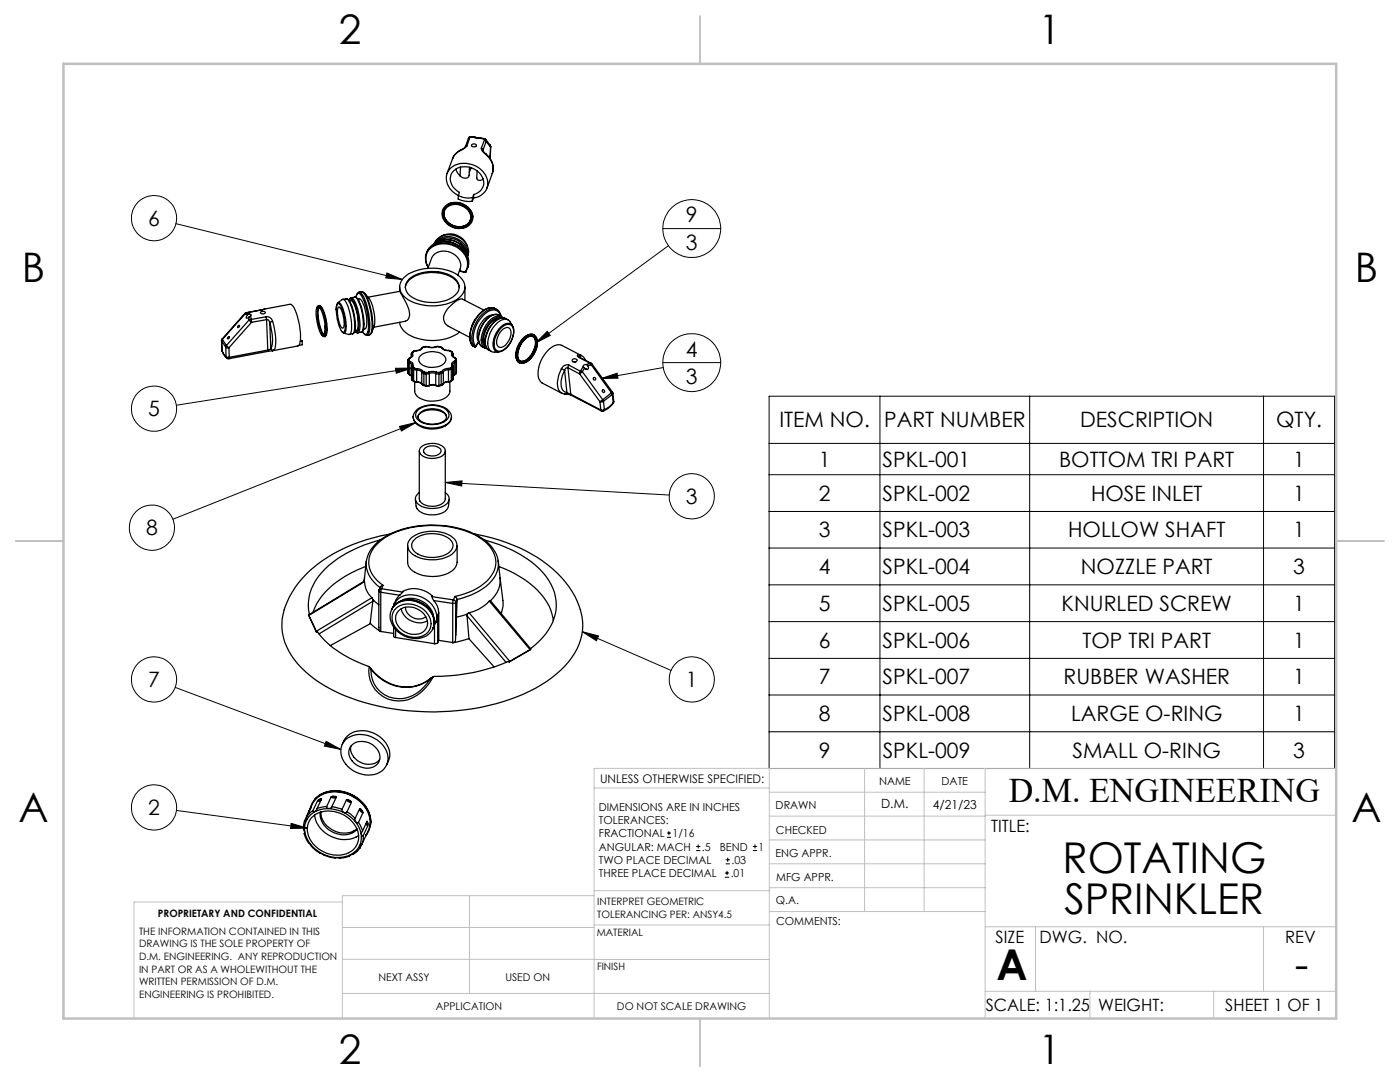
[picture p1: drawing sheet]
<svg xmlns="http://www.w3.org/2000/svg" width="279mm" height="216mm" viewBox="0 0 279 216" stroke-linecap="round" stroke-linejoin="round" font-family="sans-serif">
<g fill="none" stroke="#000" stroke-width=".25">
<path d="M90.3 31.6l-1.1 3M90.9 33.8l.9 1.3M91.5 39l-.1 .7a5 5 0 0 0 2.9 .4M91.5 39a3.5 3.5 0 0 1-1.9-5.1 4.3 4.3 0 0 1 5.7-.6 3.5 3.5 0 0 1 1.5 5 3.5 3.5 0 0 1-2.3 1.2M91.5 39a4.3 4.3 0 0 0 2.8 .4M91.8 30.1a3.1 3.1 0 0 0-1.5 1.5M91.9 30l-1 .8-.6 .8M91.9 30l-.1 .1M91.9 33.3l-.1 1.8M92.9 29.4l-1 .6M93.2 29.1l-1.4 1M93.2 29.1l-.3 .3"/>
<path d="M93.5 27.6l-.6 1.8M93.7 33.4l-.1 1.6a.8 .8 0 0 1-1.3 .5l-.5-.4M93.8 27.3l.9 .1M93.8 27.3l-.3 .3M93.8 27.3l-.6 1.8M94 27.3h.7M94 27.3l-.4 .1-.1 .2M94 27.3h-.2M94 33.5l-.3 .9M94.1 28.9a.55 .55 0 0 1 1 .2 .6 .6 0 0 1-1-.1zM94.3 39.4v.7M94.5 39.5l-.2 .6"/>
<path d="M94.5 38.8a2.45 2.45 0 0 0 2-1.8 2.45 2.45 0 0 0-.8-2.5 3.7 3.7 0 0 0-5.5-.1 2.89 2.89 0 0 0 1.5 4l-.2 .6M94.5 38.8l-.2 .6M94.5 38.8v.7M94.7 27.4l.5 .2h.4M94.7 27.4v-.1l.9 .2M95.2 35.5l-.1 .1a.76 .76 0 0 0 1.3 .2M95.2 34.1l-.1 1.4M95.6 27.6l1.1 .2M95.6 27.6l1 .1M96.1 29.6a1.81 1.81 0 0 0 .9 1.2M96.1 29.6l.3 .4M96.4 30.1l.6 .6"/>
<path d="M96.4 30v.1M96.4 35.8h.1M96.4 35.6v.2M96.6 27.7l.3 .1M96.6 27.7h.1M96.6 27.7l.1 .1M96.7 27.8l.3 .4M96.7 27.8l-.6 1.8M96.9 27.8l.1 .4M96.9 27.8l.9 1.2M97 30.7a3.5 3.5 0 0 1 1.2 3.9M97 30.8a3.4 3.4 0 0 1 1.2 3.8"/>
<path d="M97 30.7v.1M97 28.2l-.6 1.8M97 28.2l.9 1.2M97.8 29l.1 .3M97.8 31.1v.1M97.8 29l.1 .4M97.8 31.1l-.1 .4 .1-.3M97.9 29.3l-.1 1.8M97.9 29.3v.1M98.2 34.6l-1 2.9M69 59.6h.1M69 59.6h.2a7.1 7.1 0 0 1 1.5 4.5 2.77 2.77 0 0 1-.4 2.5"/>
<path d="M69 59.6l-.6 .1M69.1 59.6l.4 .2 .4 .5M70.1 59.4l-.4 .3-.1 .2 .4-.2a2.29 2.29 0 0 1 1.1 1.8 7.6 7.6 0 0 1 .2 4.6l-.2 .2-.3-.2M70.1 59.4a3.1 3.1 0 0 1 1.3 2.3 9.1 9.1 0 0 1 .2 4.5l-.2 .2M70.8 59.3l.4 .1 .4 .6M70.8 59.3h.1a7.1 7.1 0 0 1 1.6 4.4 2.77 2.77 0 0 1-.4 2.6M70.8 59.3l-.7 .1M71 59.3l.1-.2a.53 .53 0 0 1 .5-.6 4.4 4.4 0 0 1 1.4 2.7 9.4 9.4 0 0 1 .3 5.3l-.4 .2-.5-.5M71.4 59.7l.3-.1a2.88 2.88 0 0 1 1.2 2.3 5.5 5.5 0 0 1 0 3.7l-.3 .1M71.6 58.3l-.2 .2-.3 .6M71.6 58.3h.1a3.8 3.8 0 0 1 1.5 2.5 10.2 10.2 0 0 1 .3 5.9l-.2 .2M72.1 58.2l.4 .1"/>
<path d="M72.1 58.2h.1a3.8 3.8 0 0 1 1.4 2.5 10.1 10.1 0 0 1 .4 5.9l-.3 .2M72.1 58.2l-.5 .1M72.6 58.3a9.8 9.8 0 0 1 1.8 5.9v1.4l-.3 .9M72.8 58.5l.8 1a8.8 8.8 0 0 1 1.1 5.5l-.5 1.3M79.8 58.1l.4 .7a9.3 9.3 0 0 1 1.5 4.1 1.22 1.22 0 0 1-.8 1.2M79.8 58.1l-6.4 1.2M79.8 57.3v.8M80.6 55.4a9.4 9.4 0 0 1 8.4-1.5 4.6 4.6 0 0 1 3.7 3 3.3 3.3 0 0 1-2.5 3.4 9.8 9.8 0 0 1-9.2-.9 2.54 2.54 0 0 1-.4-4zM80.9 57.4a3.3 3.3 0 0 1 2.5-2.5 7.7 7.7 0 0 1 7.7 1.2l.6 1.3M81.6 55.8a7.9 7.9 0 0 1 9.1-.3 2.14 2.14 0 0 1-.3 3.7 8 8 0 0 1-8.8-.4 2.02 2.02 0 0 1 0-3zM85.2 52.9l.2 .5a3.1 3.1 0 0 1 0-3.3 3.1 3.1 0 0 1 2.8-1.5 4.6 4.6 0 0 1 5.1 4.3l-.1 .5-.4 .9M85.2 52.9a3.2 3.2 0 0 1 3.3-4.4 4.6 4.6 0 0 1 5 4.4l-.6 1.4"/>
<path d="M85.4 53.6l.7-2a3.1 3.1 0 0 1 5.4 0 2.03 2.03 0 0 1 .3 2.1l-.4 1.2M86.6 48.6a3.8 3.8 0 0 1 6.4 .6 2.41 2.41 0 0 1 .3 1.9M86.6 48.7a2.86 2.86 0 0 1 3.4-1.8 3.5 3.5 0 0 1 3.4 4.1l-.1 .1M86.7 48.6a5 5 0 0 1 6.8 3l.1 1-.3 1M86.7 48.6l-.2 .2a3.1 3.1 0 0 0-1.4 1.8M86.8 48.6a5 5 0 0 1 6.5 2.3M87.1 48.4a3.7 3.7 0 0 1 6 2.3M87.6 48.2a4.1 4.1 0 0 1 5.4 2.3M87.6 48.2l-.3 .1M87.6 48.2a4 4 0 0 1 5.5 2.4M88 47.2a3.7 3.7 0 0 1 5.3 1.9M88.7 42.2a2.58 2.58 0 0 1 3.9-.9 2.13 2.13 0 0 1 1.1 3"/>
<path d="M88.7 42.2a2.83 2.83 0 0 0 3.7 3l.7-.3 .5-.5 .3-.6-.2 .6M88.7 42.2a2.7 2.7 0 0 0 2.8 3.1h.5a2.53 2.53 0 0 0 1.7-.9M88.9 41.1a3.4 3.4 0 0 1 5.5 2.3 2.78 2.78 0 0 1-4.3 1.8 2.57 2.57 0 0 1-1.2-4.1zM89 41.3a3.3 3.3 0 0 1 5.1 2.2 2.44 2.44 0 0 1-3.4 1.9 2.73 2.73 0 0 1-2.2-3.4zM89.5 40.7a3.5 3.5 0 0 1 4.9 2.5M91.7 54.1l1 .3M91.7 54l1.1 .3M92.3 59.7l-.2-.1a5.7 5.7 0 0 0-3.6 3.8 1.74 1.74 0 0 0 1 1.7l4.2 2.2M92.3 59.7l4.3 2.2M92.7 54.4h.1M92.8 57.3v2.6M92.8 54.3l-.1 .1"/>
<path d="M92.9 54.3l-.2 .1M92.9 54.3h.1M92.9 54.3h-.1M44.2 68l.1 1.9M44.2 68v.1M44.2 68.1l.8 1.2M44.2 68.1l.1 1.9M44.3 69.9v.2M44.3 69.9v.1M44.3 70.1l.5 .9 .6 .5M44.3 70l.4 .8 .4 .4M44.3 70v.1"/>
<path d="M44.3 67.6l-.1 .4M44.3 67.6l.1 .1M44.4 67.7l-.2 .4M44.4 67.7l.8 1.2M45 69.3l.7 .1M45 69.3l.1 1.9M45.1 71.2l.7 .1M45.1 71.2l.3 .3M45.2 68.9l.5 .5M45.2 68.9l-.2 .4M45.4 71.5l.3 .1M45.6 67.2h.2a.26 .26 0 0 1-.1 .3 .26 .26 0 0 1-.3 0z"/>
<path d="M45.7 69.4l.1 1.9M45.8 71.3l-.1 .3M47.5 65l.2-.1a.23 .23 0 0 1 0 .3 .23 .23 0 0 1-.3 .1zM48.9 62.5v.2M48.9 62.5l-4.6 5.1M48.9 62.7l.5 .1M48.9 62.7l-4.5 5M49.1 62.4l-.2 .1M49.1 62.4h.1M49.2 62.4l.5 .3M49.2 62.4l-.3 .3M49.4 62.8l-.2 .3a.24 .24 0 0 0 0 .4 .24 .24 0 0 0 .4-.1l.1-.1"/>
<path d="M49.7 63.3v.6M49.7 63.9l.5 .4M49.7 63.9l-4.5 5M49.7 62.7l.4 .1-.1 .3M49.7 62.7l-.3 .1M50 63.1l.1 .6M50 63.1l-.3 .2M50.1 63.7l.1 .6M50.1 63.7l-.4 .2M50.2 64.3l-4.5 5.1M52.1 62.2a.5 .5 0 0 1 .8 .3 .56 .56 0 0 1-.9-.2zM52.1 61.8l6-1.1a7 7 0 0 1 1.7 4.1 8.2 8.2 0 0 1-.1 4.1l-.3 .1-5 1"/>
<path d="M52.1 61.8h.1M52.1 61.8l-3 .6M52.1 61.8l-2.9 .6M52.8 61.7l-.7 .1M53.1 63.2a1.15 1.15 0 0 1 1.3 .9M53.1 63.2l.1 .6M53.1 63.2l-3 .5M53.2 63.8l.5 .2 .1 .4M53.2 63.8l-3 .5M53.2 63.8l.2 6.1M53.4 70.1l-7.7 1.5M53.4 69.9v.2"/>
<path d="M53.4 69.9l-7.6 1.4M53.8 64.4a9.3 9.3 0 0 1 .4 4.9l-.2 .2M53.8 64.4l.2 5.1M54 69.5a.5 .5 0 0 0 .6 .4M54 69.5l-.2 .2-.4 .2M54.4 70l-1 .1M54.4 64.1a10.4 10.4 0 0 1 .4 5.6l-.2 .2M54.4 64.1l-.6 .3M54.6 69.9l-.2 .1M60 67.8l.3 .2M60.3 68v.8l-.7 .1M60.3 68l-.4 .1"/>
<path d="M63.4 61.2h.1a2.47 2.47 0 0 1 1 1.9 5.5 5.5 0 0 1 .1 3.9 1.41 1.41 0 0 1-1-1.5 7.5 7.5 0 0 1-.3-4.1zM63.6 61.6l.1-.2 .2 .2M63.6 61.5a9.1 9.1 0 0 0 .9 5.1M63.6 61a2.6 2.6 0 0 1 1.2 2.1 6.5 6.5 0 0 1 .1 4l-.1 .1M63.7 61.3l-.1 .1a5.8 5.8 0 0 0 .3 4.2l.4 .9 .4 .2M64.2 66.8l.3 .3h.2M64.3 61.4a.57 .57 0 0 0-.7-.4 .57 .57 0 0 0-.5 .6M64.3 61.5a9.1 9.1 0 0 1 1 4.4M64.5 66.5l.2 .2M64.8 67.2h.1M64.9 65.1v1.2l-.2 .4M65.3 65.9l-.2 1-.3 .2"/>
<path d="M67.3 60.7l.3-.1a5.5 5.5 0 0 1 1.3 4v1.2l-.2 .4-.2 .1a5.5 5.5 0 0 1-1.4-4zM67.5 60.4l-.3 .5-.1 .9M67.5 60.4l.9-.7a2.85 2.85 0 0 1 1.3 2.3 8.1 8.1 0 0 1 .3 4.5l-.4 .2-1-.2 .2-.1a4 4 0 0 0 .1-3.3 3.7 3.7 0 0 0-1.3-2.7zM67.6 61.3l.1-.1a5.1 5.1 0 0 1 .8 4.2l-.2 .1a5 5 0 0 1-.7-4.2zM68.2 66.1l.4 .3M69.7 60h.3a2.68 2.68 0 0 1 1.2 2.2 4.7 4.7 0 0 1 0 3.7l-.4 .1M69.9 60.4a10.7 10.7 0 0 1 1 5.4M70.3 66.6l-.6 .1M70.8 66.1l.3 .3h.3M70.9 65.9l-.2 .5-.4 .2M71.6 60.1a11.5 11.5 0 0 1 1 4.5M72.1 66.3h.1"/>
<path d="M72.1 66.3l-.7 .1M72.3 66.1l.1 .1M72.4 66.2l.4 .6 .5 .1M72.7 64.6a1.41 1.41 0 0 1-.7 1.7M73.3 66.9h.1M73.7 66.8l-.4 .1M74 66.6l-.3 .2M79.8 64.3a3.7 3.7 0 0 0 2.7 3 9.8 9.8 0 0 0 9.2-1M80.9 64.1l-6.3 1.2M81.5 74.4l.3 .4M81.5 72.1l.3 .3M81.5 71.8v.3"/>
<path d="M81.5 74.3v.1M81.5 71.9v2.5M81.7 71.9l.2 .2M81.7 71.6v.3M81.7 71.9l-.2 .2M81.7 71.6l-.2 .2M81.8 72.4a.48 .48 0 0 1 .4 .6M81.8 74.8l.3 .2M81.8 74.8h.1M81.8 72.4v2.4M81.8 71.4l-.3 .4M81.8 71.4h.1"/>
<path d="M81.9 72.1a.58 .58 0 0 1 .5 .9M81.9 71.4l-.2 .2M81.9 72.1l-.1 .3M82.1 70.6v.2M82.1 70.6v.6M82.1 70.8l.1 .3-.4 .3M82.1 70.8v.4M82.2 75.6l.1 .3M82.2 73v.2M82.2 70.3l-.1 .3M82.2 70.3h.2M82.3 73.4l.2 .3"/>
<path d="M82.3 75.8l.2 .2M82.3 73.4l-.2-.2v2.4l.2 .2M82.3 75.8v.1M82.3 73.4v2.4M82.3 75.9l.3 .2M82.3 70.6a.56 .56 0 0 1-.4 .8M82.3 70.6l-.2 .2M82.4 70.3l-.1 .3M82.4 73v.2M82.4 73h-.2M82.4 73.2l.3 .2M82.4 73.2l-.1 .2"/>
<path d="M82.5 70.1l-.3 .2M82.5 70.1h.2M82.5 73.7l.6 .1M82.5 76l.6 .2M82.5 76l.1 .1M82.5 73.7v2.3M82.6 76.1l.5 .2M82.7 70.1l-.3 .2M82.7 73.4l.4 .2M82.7 73.4l-.2 .3M83 70l-.5 .1M83 70l-.3 .1"/>
<path d="M83 70h.1M83.1 76.3l.9 .1 .2 .3M83.1 73.6a1.45 1.45 0 0 1 1.2 .4M83.1 73.6v.2M83.1 73.8l.7 .1 .4 .4M83.1 76.2l.7 .1 .4 .3M83.1 76.2v.1M83.1 73.8v2.4M83.7 71.2a3.6 3.6 0 0 1 5.2 .2 1.57 1.57 0 0 1-1.7 1.8 3.2 3.2 0 0 1-3.6-1.2zM84.1 69.5l-.3 .3-.8 .2M84.2 76.7l.4 .2M84.2 74.3l.4 .2"/>
<path d="M84.2 76.6l.4 .3M84.2 76.6v.1M84.2 74.3v2.3M84.3 69.5a1.35 1.35 0 0 1-1.3 .5M84.3 69.5h-.2M84.3 74l.4 .3M84.3 74l-.1 .3M84.5 69.2l-.4 .3M84.5 69.2l.1 .1M84.6 69.3l-.3 .2M84.6 74.5l.5 .1M84.6 76.9h.5"/>
<path d="M84.6 76.9h.1M84.6 74.5v2.4M84.6 76.9l.5 .1M84.7 74.3h.4M84.7 74.3l-.1 .2M85 69.1l.5 .1M85 69.1l-.5 .1M85 69.1v.1M85 69.2l-.4 .1M85 69.2h.5M85.1 76.9v.1M85.1 74.6v2.3"/>
<path d="M85.1 74.3v.3M85.5 69.2a1.72 1.72 0 0 0 1.5 0M85.5 69.2h.1M85.5 69.2l.5 .1 .9-.1M85.5 74.3l.6-.2 1 .2M85.5 74.3h-.4M85.5 74.3l.2 .2M85.7 77h-.6M85.7 74.5l-.6 .1M85.7 76.9l.6-.2 .7 .2M85.7 76.9h-.6M85.7 76.9v.1"/>
<path d="M85.7 74.5v2.4M86.9 69.2h.1M87 74.5l-.9-.1-.4 .1M87 74.5l.6 .1M87 76.9h.6M87 76.9h.1M87 74.5v2.4M87 76.9l-1-.1-.3 .2M87 76.9l.6 .1M87.1 74.3h.4M87.1 74.3l-.1 .2M87.4 69.2h-.4"/>
<path d="M87.4 69.2l.5 .1M87.5 69.1l.4 .1M87.5 69.1l-.6 .1M87.5 69.1l-.1 .1M87.5 74.3l.1 .3M87.6 76.9v.1M87.6 74.6v2.3M87.9 69.3l.3 .1M87.9 69.2l.5 .3M87.9 69.2v.1M87.9 74.2l-.4 .1M87.9 74.2l.2 .3"/>
<path d="M88 76.9l-.4 .1M88.1 74.5l-.5 .1M88.1 76.8l-.5 .1M88.1 76.8l-.1 .1M88.1 74.5v2.3M88.2 69.4a1.35 1.35 0 0 0 1.2 .6M88.2 69.4l.2 .1M88.3 74l-.4 .2M88.3 74l.2 .2M88.4 69.5l.4 .3 .6 .1M88.4 76.6l-.4 .3M88.5 74.2l-.4 .3"/>
<path d="M88.5 76.6l-.4 .2M88.5 76.6h-.1M88.5 74.2v2.4M89.4 69.9l.6 .2M89.4 70l.5 .1M89.4 69.9v.1M89.5 76.2l-.7 .1-.4 .3M89.5 73.5a1.35 1.35 0 0 0-1.2 .5M89.5 73.8a1.02 1.02 0 0 0-1 .4M89.5 73.5v.3M89.5 76.1a1.02 1.02 0 0 0-1 .5M89.5 76.1v.1"/>
<path d="M89.5 73.8v2.3M89.8 76.2v1.8a2.45 2.45 0 0 1-2.4 1.9 4.5 4.5 0 0 1-4.5-1.2l-.1-.7v-1.8M89.9 70.1l.2 .2M89.9 70.1h.1M89.9 73.4l-.4 .1M89.9 73.4l.2 .2M90 70.1l.2 .2M90 76.1l-.5 .1M90.1 73.6l-.6 .2M90.1 76l-.6 .1M90.1 76l-.1 .1M90.1 73.6v2.4"/>
<path d="M90.1 70.3l.1 .2M90.1 70.3h.1M90.2 70.5a.62 .62 0 0 0 .5 .9M90.2 73.2l-.3 .2M90.2 73.2l.1 .2M90.2 70.5l.1 .2M90.2 72.9v.3M90.2 72.9l.2 .1M90.2 70.3l.2 .3M90.3 75.8l-.3 .3M90.3 70.7a.42 .42 0 0 0 .4 .6M90.3 73.4l-.2 .2"/>
<path d="M90.3 75.7l-.2 .3M90.3 75.7v.1M90.3 70.7v.4M90.3 73.4v2.3M90.4 73l.1 .2M90.4 70.6l-.1 .1M90.4 70.6v.5M90.5 75.5l-.2 .3M90.5 73.2l-.2 .2M90.5 75.5l-.2 .2M90.5 73.2v2.3M90.7 71.4l.2 .2"/>
<path d="M90.7 72.1a.63 .63 0 0 0-.5 .8M90.7 72.1l.1 .3M90.7 74.8l-.2 .2M90.7 71.3l.4 .4M90.7 71.3v.1M90.8 72.4a.46 .46 0 0 0-.4 .6M90.8 74.7l-.3 .2M90.8 74.7l-.1 .1M90.8 72.4v2.3M90.9 71.6v.3M90.9 71.6l.2 .1v.3M90.9 71.9l-.2 .2"/>
<path d="M90.9 71.9l.2 .1M91.1 74.4l-.4 .4M91.1 72l-.3 .4M91.1 74.4l-.3 .3M91.1 74.3v.1M91.1 71.9v2.5M93.9 68.3l.4 .7M94.3 69h.1M94.3 69l.4 .2M94.7 69.2h.1M94.9 63.7l-.7 1.2M94.9 69.1l-.2 .1"/>
<path d="M94.9 69.1h.1M95 69.1l-.3 .1M95.5 68.3l-.5 .8M97.6 61.5a6.1 6.1 0 0 0-3.8 4.8l-.1 1 .2 1M97.7 61.4h.7l.4 .2M98.2 62.9a3.9 3.9 0 0 0-3 3.4v1.3l.3 .6-.6 .9M99.1 61.7a2.7 2.7 0 0 0-3 1.1 6.6 6.6 0 0 0-1.8 5.7l.4 .7M99.1 61.7a2.22 2.22 0 0 0-2.9 .6 6.6 6.6 0 0 0-2.3 6l.4 .7M99.1 61.7l.1 .1M99.2 61.8l.4 .3 .4 1M99.5 63.6a4.2 4.2 0 0 0-2.8 5l.1 .2M99.6 62.9a1.97 1.97 0 0 0-2.4 .7 5.4 5.4 0 0 0-1.6 4.8l.7 .8"/>
<path d="M99.9 65.6l.3-.3a1.24 1.24 0 0 1 1.3-.6 1.24 1.24 0 0 1 1 1.1 4.3 4.3 0 0 1-2.6 4.3 1.13 1.13 0 0 1-1.3-1.4l.2-1.4zM99.9 63.1a1.55 1.55 0 0 0-2.6-.9 6.4 6.4 0 0 0-2.7 6.2l.3 .7M100 63.1l.4 .3M100 63.1a2.53 2.53 0 0 0-2.7 1.3 4.8 4.8 0 0 0-1 4.6l.4 .4 .5 .2M100 66l.3-.3a.95 .95 0 0 1 1.3-.3 .95 .95 0 0 1 .4 1.2 2.94 2.94 0 0 1-2.2 2.7 1.2 1.2 0 0 1-.6-1.8zM100 63.1h.1a2.06 2.06 0 0 0-2.9 .6 5.3 5.3 0 0 0-1.6 4.7l.4 .6 .8 .5M100.1 63.4a2.2 2.2 0 0 0-2.5 1.1 4.5 4.5 0 0 0-1 4.4l.4 .5M100.8 63.5a2.52 2.52 0 0 0-2.8 1.4 4.7 4.7 0 0 0-1 4.2l.5 .7M100.8 63.5a2.51 2.51 0 0 0-2.7 1.3 4.8 4.8 0 0 0-1 4.6l.4 .5 .6 .2M100.8 63.5l.6 .3M102.3 65a1.69 1.69 0 0 0-1.5-1.3 5 5 0 0 0-3.4 4.4 1.63 1.63 0 0 0 1.3 2.2l.9-.1M102.3 65a1.49 1.49 0 0 0-2.4 .3 4.4 4.4 0 0 0-1.3 4.3 1.19 1.19 0 0 0 1.9 .3 5.2 5.2 0 0 0 2.1-3.9"/>
<path d="M102.3 65l.1 .2M102.4 65.2l.2 .6M104.6 67.3a1.58 1.58 0 0 1 2.3-.2 4.1 4.1 0 0 1-1.5 4.9 1.42 1.42 0 0 1-1.8 .4 1.42 1.42 0 0 1-.7-1.7 5.1 5.1 0 0 1 1.7-3.4zM104.6 67.8l.3-.3a1.24 1.24 0 0 1 2.2 .2 4.3 4.3 0 0 1-2.5 4.7 1.31 1.31 0 0 1-1.3-1.9l.5-1.4zM105 67.5a1.05 1.05 0 0 1 1-.4 1.05 1.05 0 0 1 .8 .7 3.9 3.9 0 0 1-2.5 4.3h-.3a1.68 1.68 0 0 1-.5-2.4l.6-1.2zM106.4 67.2a2.1 2.1 0 0 1 .2 2.5 3.4 3.4 0 0 1-2.6 2.4l-.1-.1M106.5 66.8a2.61 2.61 0 0 0-2.8 1.8 3.3 3.3 0 0 0-.3 3.6l.2 .2M112 73.6l.7 .3M112 73.6a5.4 5.4 0 0 0-.5 4.2l.6 .6M112.1 78.4l.6 .2M112.7 73.9a4.2 4.2 0 0 0-.4 3.9l.8 .5M112.7 73.9l.4 4.4"/>
<path d="M112.7 78.6l1.3 .3M113.1 78.3l.8 .4M113.1 78.3l-.1 .3h-.3M113.3 73.4h-.3l-.3 .5M113.3 73.4l.6 5.3M113.3 73.4l2.4 1.2M113.5 72.8a1.15 1.15 0 0 0-1.5 .8M113.5 72.8l-.2 .6M113.5 72.8l2.4 1.3M113.9 78.7l.1 .2M113.9 78.7l6 3.1M114 78.9l6 3.1"/>
<path d="M114.2 71.8a.61 .61 0 0 1 1 .1 .48 .48 0 0 1-.6 .4 .48 .48 0 0 1-.4-.5zM114.7 72.2h.1M115.5 71.3h.1M115.5 71.3l2.3 1.2M115.6 71.2l.1 .1M115.6 70.8l-.4 .1 .3 .4M115.6 70.8l.4 .1M115.6 70.8l.2 .4v.2M115.6 71.3l2.4 1.2M115.7 74.6l4 5.6M115.9 74.1l.3 .1M115.9 74.1l-.2 .5"/>
<path d="M116 70.9l-3.9-2a2.6 2.6 0 0 0-2.8 1.1 6.3 6.3 0 0 0-1.8 5.6l.7 .8 3.9 2M116 70.9h.1M116.1 71l.5 .4 .3 .5M116.2 74.2l-.5 .4M116.2 74.2l4.1 5.6M116.4 73.2l-.5 .9M116.4 73.2l.3 .3M116.7 73.5l-.5 .7M116.7 73.6l.5 .1M117 72.7l-.4 .1-.2 .4M117 72.7l.3 .3M117.3 73a.43 .43 0 0 1 0 .7 .43 .43 0 0 1-.6-.2"/>
<path d="M117.8 72.5l-.8 .2M117.8 72.5l.2 .3M117.8 72.5h.2M118 72.5l.2 .2M118 72.8l-.7 .2M118 72.8l4 5.6M118.2 72.7l-.2 .1M118.2 72.7l4 5.5M120.3 79.8l-.6 .4M120.3 79.8l.1 .3M122 78.4l.2 .3M122 78.4l-1.7 1.4"/>
<path d="M122.2 78.2l.1 .3M122.2 78.2l-.2 .2M122.2 78.7l-1.8 1.4M122.2 78.7l.2 1.7M122.3 78.5l-.1 .2M122.3 78.5l.2 1.6M82.4 83.1a2.54 2.54 0 0 0 2.3 2.1 5.6 5.6 0 0 0 4.9-1l.5-1M82.9 99.7a2.51 2.51 0 0 0 .5 2 4.6 4.6 0 0 0 5.7 .1 2.67 2.67 0 0 0 .5-2.1M83.1 81.8a5.2 5.2 0 0 1 6.4 .1 1.85 1.85 0 0 1-.8 3.2 5.2 5.2 0 0 1-5.9-.9 1.76 1.76 0 0 1 .3-2.4zM83.4 83.2a2.4 2.4 0 0 0 2.7 1.4 2.92 2.92 0 0 0 3-1.2v-.2M83.4 83.2a1.8 1.8 0 0 1 1.6-1.3 4.3 4.3 0 0 1 3.9 .8l.2 .5M83.4 81.8a4.8 4.8 0 0 1 5.8 .1 1.38 1.38 0 0 1-.6 2.3 4.8 4.8 0 0 1-5.3-.6 1.21 1.21 0 0 1 .1-1.8z"/>
<path d="M83.4 83.2a2.33 2.33 0 0 1 2.6-1.6 2.87 2.87 0 0 1 3.1 1.4v.2M83.7 90v9.5a2.09 2.09 0 0 0 2.2 1.5 2.92 2.92 0 0 0 2.9-1.1l.1-9.9M83.7 98.3a1.43 1.43 0 0 0-.8 1.4 1.43 1.43 0 0 0 1 1.2 4.9 4.9 0 0 0 5.5-.6 1.35 1.35 0 0 0-.5-2M83.9 89.4a3.6 3.6 0 0 1 4.9 .1 1.42 1.42 0 0 1-1.5 1.8 3.3 3.3 0 0 1-3.5-.8 .94 .94 0 0 1 .1-1.1zM84.8 89.4a2.24 2.24 0 0 1 3.2 .5 1.57 1.57 0 0 1-2 1.1l-.7-.2-.5-.3a.65 .65 0 0 1 0-1.1zM119.7 80.2l.2 1.6M119.9 81.8l.1 .2M120 82h.4M120.4 80.1l-.3 .1h-.4M120.4 80.1l.2 1.6M120.6 81.7l-.7 .1M120.6 81.7l-.2 .3"/>
<path d="M122.4 80.5l-1 .9-1 .6M122.4 80.4l-.7 .6-1.1 .7M122.4 80.4v.1M122.5 80.1l-.1 .4M122.5 80.1l-.1 .3M72.7 116.1a4.5 4.5 0 0 0 1.5 3.2M72.7 116.1v-.1l-11 6.6M72.7 115.3v.7M72.7 115.3l-.1 .7M72.7 116.1l-11.1 6.7M73 113a18.6 18.6 0 0 0-9.8 7.4l-.7 1.8M73.1 112.1a7.7 7.7 0 0 1 5-5.7 20.5 20.5 0 0 1 17.5 .6 7 7 0 0 1 3.8 5.1"/>
<path d="M73.1 112.1a5.7 5.7 0 0 0 2.8 5.2M73.1 112.1l-.4 3.2M74.2 119.3l.2 .3M74.2 119.3l-11.1 6.7M74.4 119.6v.4M74.4 120l-.5 4.4 1.7 1.4M74.4 119.6l1.2 1.1M74.4 120l-10.8 6.5M75.6 117.9l.4 .3M75.6 117.9v7.3M75.7 117.7l-.1 .2M75.9 107.7a23.5 23.5 0 0 0-11.8 6.7 9.2 9.2 0 0 0-2.4 8.2"/>
<path d="M76 118.2l3.8 .6M76 118.2v7.8M76.1 117.5l-.1 .7M76.1 117.5l-.4 .2M76.1 117.5l4.3 .6M76.4 116.8a5.2 5.2 0 0 1-2.5-6.2 9.3 9.3 0 0 1 6-4.8 19.9 19.9 0 0 1 15.5 1.3 5.9 5.9 0 0 1 3.4 6.1 8 8 0 0 1-5.2 5l-2.8 .8M76.4 116.8l-.5 .3-.2 .6M76.4 116.8l-.3 .7M77.9 106.5a31.3 31.3 0 0 0-17.5 8.8 15 15 0 0 0-4.1 9.2 13.1 13.1 0 0 0 5.6 10.4 37.5 37.5 0 0 0 20 7 45.6 45.6 0 0 0 25-4.6 18.8 18.8 0 0 0 8.6-8.7 11.4 11.4 0 0 0-1.3-10.6 24.9 24.9 0 0 0-13.2-9.8l-2.8-.8-3.5-.9M79.8 118.8l-.6 .7-.5 1v-.1M80 119.9a4.6 4.6 0 0 1 6.5 2.9M80.4 118.1l-.6 .7"/>
<path d="M80.4 118.1a4.3 4.3 0 0 1 4.2-.2l1.2 .6 .5 .4v.2M81.4 108.9v3.3a2.99 2.99 0 0 0 2.4 2.5 7 7 0 0 0 6.8-1.2l.5-.7 .1-.6v-3.3M82.1 107.4a7.2 7.2 0 0 1 8.6 .2 2.05 2.05 0 0 1-.8 3.2 7.3 7.3 0 0 1-7.9-.5 1.93 1.93 0 0 1 .1-2.9zM83 107.4a6 6 0 0 1 7 .5 1.69 1.69 0 0 1-.7 2.6 6.1 6.1 0 0 1-6.6-.5 1.64 1.64 0 0 1 .3-2.6zM86.3 119.1l.3 .7M86.3 119.1l4.2 .6M86.6 119.8a3.8 3.8 0 0 1 1 2.5M86.6 119.8l3.7 .6M90.5 119.7l-.2 .7M90.5 119.7l.4 .2v.3M90.8 119l.3 .3 .1 .3M90.8 119l-.3 .7"/>
<path d="M91.2 119.6v.1M91.2 119.7l-.3 7M91.2 119.7l-.3 .5M96.7 107.7a24.2 24.2 0 0 1 11.6 6.5 9.2 9.2 0 0 1-.1 13.1l-2.3 2.1v.2M97.6 119.9a8.2 8.2 0 0 1-4 2.4M97.6 119.9l8.2 9.7M97.9 119.9h-.3M97.9 119.9l8 9.6M99.4 112.1a5.8 5.8 0 0 1-3.1 5.4l-2.3 1.2-2.8 .9M99.4 112.1l.4 3.2M99.6 113a18.1 18.1 0 0 1 9.9 7.8l.6 1.6 .3 1.4M99.8 115.3l.6 4.5a4.6 4.6 0 0 1-.4 2.6"/>
<path d="M99.8 115.3a5.3 5.3 0 0 1-1.9 4.6M61.6 122.7v.1M61.6 122.7l1.5 3.4M61.6 122.8l1.5 3.2M61.7 122.6l-.1 .1M63.1 126v.1M63.1 126.1h.3a21.1 21.1 0 0 0 10.3 6.9M73.7 133a6 6 0 0 0 2.9 6.1 6 6 0 0 0 6.7-.4 10.7 10.7 0 0 0 3.2-3.7M73.7 133l.3 .6M73.9 133.2a8.5 8.5 0 0 0 11.2 2.8l.9-.7M73.9 124.4l-8 4.4M74 133.6a5.7 5.7 0 0 0 3.1 5.2 5.7 5.7 0 0 0 6-.4 10.5 10.5 0 0 0 2.8-3"/>
<path d="M74 133.6a8.4 8.4 0 0 0 11.9 1.8M75.6 125.8l.4 .2M75.6 125.2v.6M75.9 126h.1M76 126l2.6 .4M78.2 121.6a4.3 4.3 0 0 1 6-1.1 4 4 0 0 1 2.2 4.9M78.2 121.6l-.1 .1M78.2 121.6a4 4 0 0 0 2.1 5.1 4.3 4.3 0 0 0 5.9-.9l.2-.4M78.2 121.5a4.3 4.3 0 0 1 6-1.1 4 4 0 0 1 2.2 4.9M78.2 121.5v.1M78.2 121.5a4.1 4.1 0 0 1 5.5-1.4 4.1 4.1 0 0 1 2.7 5.2M78.6 125.1v1.9l.4 .2"/>
<path d="M78.7 120.4l-.2 .7M78.7 120.4a3.9 3.9 0 0 1 4.8-1.5 4.6 4.6 0 0 1 3.6 4.7l-.2 .7M79 127.2l7.7 1.2M79 125.6v1.6M79.1 121.4a4.5 4.5 0 0 1 6.9 3.1 3.1 3.1 0 0 1-4 2.6 4.2 4.2 0 0 1-3.7-4.5zM79.7 121.7a3.7 3.7 0 0 1 5.6 2.7 2.53 2.53 0 0 1-3.3 2.1 3.4 3.4 0 0 1-3-3.8zM80 121.5a3.8 3.8 0 0 0 5.3 2.4M80.9 121.2a2.65 2.65 0 0 0 4.1 1.8M86.4 125.3v.1M86.5 135l-.6 .4M86.7 124.7v3.7M86.9 124.3l-.3 .5"/>
<path d="M86.9 124.3v.1M87.3 122.7l-.4 1.7M87.3 128.2l-.6 .2M87.3 122.7v5.5M87.6 122.3l-.3 .4M87.6 127.8l2.7 .4M87.6 122.3v5.5M87.6 127.8l-.3 .4M90.3 120.4v7.8M90.3 128.2h.2M90.9 120.2l-.6 .2M90.9 126.7l-.1 1.4-.4 .1"/>
<path d="M90.9 120.2v6.5M93.2 122.9l.4 4.5-2.8 .8M93.2 122.9l7.8 9.3M93.3 122.5l-2.2 .7M93.3 122.5l-.1 .4M93.6 127.4l5 5.7M93.6 122.3l-.3 .2M93.6 122.3l8.1 9.7M101.6 132.1l-.2-.1a37.3 37.3 0 0 1-14.9 3M101.7 132l-.1 .1M103.8 130.8l-2.2 1.3M103.8 130.8l-2.1 1.2"/>
<path d="M105.8 129.6l-2 1.2M105.9 129.6h-.1M105.9 129.6l-2.1 1.2M62.9 159.4a6.2 6.2 0 0 1 7.6-.7 6.1 6.1 0 0 1 3.5 5.4M62.9 159.4a6 6 0 0 1 7.1-.9 5.9 5.9 0 0 1 3.9 6.1M62.9 159.4v.1M63.4 159.8l.8-.5-.9 2M63.4 159.8l-1 1.9M64.1 159.7l-.5 .2-.2-.1M66.1 159a.82 .82 0 0 0 1 .1M66.1 159l-.9 1.9M66.4 158.9h.5"/>
<path d="M66.4 158.9l-.3 .1M66.9 158.9l.2 .2M67.1 159.1l-.9 1.9M68.3 148.6a4.2 4.2 0 0 1 5.6-2.5 4.8 4.8 0 0 1 3.8 5.3l-.5 1.3M69 147.5a5.5 5.5 0 0 1 8.4 3.6 3.5 3.5 0 0 1-3.9 3.6 5.4 5.4 0 0 1-5.5-4.8 3.2 3.2 0 0 1 1-2.4zM69.1 159.6h.4M69.1 159.6a1.05 1.05 0 0 0 1 .5M69.1 159.6l-.8 1.9M69.5 159.6l.4 .2M69.9 159.8l.2 .3M70 148.9a3.4 3.4 0 0 0 3.8 3.6 2.33 2.33 0 0 0 2-.9M70.3 148.6a3.5 3.5 0 0 1 5.5 2.5 2.61 2.61 0 0 1-3.8 1.9 3 3 0 0 1-2.2-3.7z"/>
<path d="M60.7 166.4a5.6 5.6 0 0 0 1.4 2.4v.1M60.8 163.7a3 3 0 0 0 0 2.5l-.1 .1M61.2 162.9v.1a.67 .67 0 0 1-.4 .8v-.1M61.7 161.8l-.9 1.9M61.7 161.8h.1M61.9 161.5l-.2 .3M61.9 161.4a5 5 0 0 1 5.9-3.3 6.8 6.8 0 0 1 6.1 5.7l-.1 1.2-.7 1.7M61.9 161.4a4.8 4.8 0 0 1 5.5-3.5 7 7 0 0 1 6.6 6 4.3 4.3 0 0 1-.8 2.6M61.9 162.6a6.2 6.2 0 0 1 8 .4 4.6 4.6 0 0 1 1.4 6.4 5.9 5.9 0 0 1-7.7 .5 5.2 5.2 0 0 1-2.6-5.9zM61.9 161.4v.1M62 161.1l.1-.1-.9 1.9M62 161.1l-.1 .4"/>
<path d="M62 161.1v.1M62.2 168.9a6.2 6.2 0 0 0 2.5 1.7v.1M62.2 163.2a5.6 5.6 0 0 1 7.5 .2 4.2 4.2 0 0 1 1.2 5.7 5.3 5.3 0 0 1-6.9 .6 4.8 4.8 0 0 1-2.4-5.6zM62.4 161.7l-1.2 1.2M62.8 162.6a6 6 0 0 0 8.8 4.1M63.3 161.3a.5 .5 0 0 1-.3 .5 .5 .5 0 0 1-.6-.1M63.9 162.1a4.5 4.5 0 0 0 5.5 4.4 3 3 0 0 0 1.9-1M64 162a4.6 4.6 0 0 0 7.2 3.4M64.7 170.6a9.1 9.1 0 0 0 4.4 .4l.6-.1M65.2 160.9l-1.9 .4M65.2 160.9a.54 .54 0 0 0 .5 .4 .54 .54 0 0 0 .5-.3M66.2 161l2.1 .5"/>
<path d="M68.3 161.5a.59 .59 0 0 0 .3 .6 .59 .59 0 0 0 .7-.1M69.3 162l1.6 1.3M70.1 160.1l-.8 1.9M70.9 163.3a.57 .57 0 0 0 0 .6 .57 .57 0 0 0 .6 .2M71.5 164.1l.9 1.7M71.8 161.4l.2 .1M71.8 161.4a.78 .78 0 0 0 .6 .8M71.8 161.4l-.9 1.9M71.8 169.2a3.2 3.2 0 0 1-2 1.5v.1M72 161.5l.3 .3M72.2 168.5l-.3 .7M72.2 168.4v.1a.65 .65 0 0 0-.4 .7h.1"/>
<path d="M72.3 161.8l.1 .4M72.4 165.8a.53 .53 0 0 0-.3 .5 .53 .53 0 0 0 .4 .5v-.1M72.4 162.2l-.9 1.9M72.5 166.7l-.3 1.7M73.1 166.6h.1M73.1 166.6l-.1 .3M73.1 164.3l.3 .5M73.1 166.5v.1M73.1 166.5l-.9 1.9M73.3 164l.1 .4M73.3 164l-.1-.1-.8 1.9M73.4 164.8l-.9 1.9"/>
<path d="M73.4 164.4v.4"/>
<circle cx="118.6" cy="75.6" r=".27"/>
<circle cx="120.4" cy="78" r=".27"/>
</g>
<g fill="none" stroke="#000" stroke-width=".2">
<path d="M35.1 44.6l45.2 11.2M77.2 54.5l3.1 1.3-3.3-.3zM132.3 45.6h11.5M133.4 49l-26.5 19.5M78.9 73.5l3.4-.1-3.2 1.1zM82.3 73.4l-47.1 7.5M109.2 66.1l.6 .8-2.9 1.6zM120 75.5l3.2-1 .1 1zM132.3 72.4h11.5M132.4 73.3l-12.4 2.2M153.5 79.1h112.8v74.3h-112.8zM175.6 79.1v74.3"/>
<path d="M205.5 79.1v74.3M252.2 79.1v74.3M79.7 85.1l3.3-.8-2.9 1.7zM83 84.3l-48.5 19.3M88.9 96.3l44.7 2.5M88.9 96.3l3.3-.3-.1 1zM153.5 88.5h112.8M153.5 94.7h112.8M153.5 102.1h112.8M153.5 109.4h112.8M153.5 116.7h112.8M35 137.2l33 12.3"/>
<path d="M116.2 126l17.7 7.8M116.2 126l3.3 .9-.5 .9zM153.5 124h112.8M153.5 131.4h112.8M153.5 138.7h112.8M65.1 147.9l2.9 1.6-3.3-.6zM153.5 146h112.8M35.2 161.7l26.1 3.5M58.1 164.3l3.2 .9-3.3 .1zM133.1 167.1h.8M133.1 166.2h.8M133.5 165.8v.9"/>
<path d="M138.9 169.7h.9M138.9 168.9h.9M139.3 168.5v.8M144.7 175h.8M144.7 174.2h.8M144.8 172.4h.9M144.8 171.6h.9M145.1 173.8v.8M145.2 171.1v.9M150.2 169.7h.9M150.2 168.9h.9M150.7 168.5v.8"/>
<circle cx="30.7" cy="43.5" r="4.5"/>
<circle cx="138.1" cy="45.6" r="5.8"/>
<circle cx="138.1" cy="72.3" r="5.8"/>
<circle cx="30.7" cy="81.5" r="4.5"/>
<circle cx="138.1" cy="99" r="4.5"/>
<circle cx="30.3" cy="105.3" r="4.5"/>
<circle cx="30.7" cy="135.6" r="4.5"/>
<circle cx="138.1" cy="135.6" r="4.5"/>
<circle cx="30.7" cy="161.1" r="4.5"/>
</g>
<g fill="none" stroke="#c0c0c0" stroke-width=".2">
<path d="M118.6 157.2h34.9M153.5 153.3v49.9M153.5 158.1h43.1M172.5 153.3v28.6M184.4 153.3v28.6M196.6 153.3v49.9M266.7 153.3h-148.1v49.9M68.3 180h-41.6v23.2M93.7 178.7v19.5M118.6 178.7h-50.3v24.5M118.6 177.7h35M153.5 167.6h43.1"/>
<path d="M153.5 162.8h43.1M153.5 172.4h43.1M153.5 177.1h43.1M196.6 162.7h70.1M68.3 198.2h85.2M68.3 191.4l85.2 .1M68.3 185.1h50.3M118.6 184.6h35M153.6 181.9h43M196.6 197.8h70.1M196.6 184.9h70.1M206.7 184.9v12.9"/>
<path d="M217.5 197.8v5.4M242.2 197.8v5.4M252.2 184.9v12.9"/>
</g>
<path d="M139.7 3.2v9.5M3.1 107.9h9.6M266.7 107.9h9.5M139.7 203.2v9.6" fill="none" stroke="#c0c0c0" stroke-width=".25"/>
<path d="M12.7 12.7h254v190.5h-254z" fill="none" stroke="#c0c0c0" stroke-width=".5"/>
<path d="M77.2 54.5l3.1 1.3-3.3-.3zM109.2 66.1l.6 .8-2.9 1.6zM78.9 73.5l3.4-.1-3.2 1.1zM120 75.5l3.2-1 .1 1zM79.7 85.1l3.3-.8-2.9 1.7zM88.9 96.3l3.3-.3-.1 1zM116.2 126l3.3 .9-.5 .9zM65.1 147.9l2.9 1.6-3.3-.6zM58.1 164.3l3.2 .9-3.3 .1z" fill="#000"/>
<g font-size="8.5">
<text x="212" y="174.2">ROTATING</text>
<text x="212.4" y="182.3">SPRINKLER</text>
<text x="198.9" y="195.5">A</text>
<text x="258.4" y="195.4">-</text>
</g>
<g font-size="8.1">
<text x="67.6" y="8.9">2</text>
<text x="207.3" y="8.9">1</text>
<text x="4.4" y="56.2">B</text>
<text x="270.4" y="56.2">B</text>
<text x="3.7" y="164.1">A</text>
<text x="269.7" y="164.1">A</text>
<text x="67.6" y="212.4">2</text>
<text x="207.3" y="212.4">1</text>
</g>
<text font-size="6.9" x="201.3" y="160.1">D.M. ENGINEERING</text>
<g font-size="4.2">
<text x="29.6" y="45">6</text>
<text x="136.9" y="44.4">9</text>
<text x="136.9" y="49.8">3</text>
<text x="136.9" y="71.1">4</text>
<text x="136.9" y="76.5">3</text>
<text x="29.6" y="83">5</text>
<text x="155.5" y="85.3">ITEM NO.</text>
<text x="176.5" y="85.3">PART NUMBER</text>
<text x="215.6" y="85.3">DESCRIPTION</text>
<text x="254.7" y="85.3">QTY.</text>
<text x="163.4" y="93.1">1</text>
<text x="176.1" y="93.1">SPKL-001</text>
<text x="211.4" y="93.1">BOTTOM TRI PART</text>
<text x="258.1" y="93.1">1</text>
<text x="136.9" y="100.5">3</text>
<text x="163.4" y="99.9">2</text>
<text x="176.1" y="99.9">SPKL-002</text>
<text x="217.7" y="99.9">HOSE INLET</text>
<text x="258.1" y="99.9">1</text>
<text x="29.2" y="106.8">8</text>
<text x="163.4" y="107.2">3</text>
<text x="176.1" y="107.2">SPKL-003</text>
<text x="213.2" y="107.2">HOLLOW SHAFT</text>
<text x="258.1" y="107.2">1</text>
<text x="163.4" y="114.6">4</text>
<text x="176.2" y="114.6">SPKL-004</text>
<text x="215.7" y="114.6">NOZZLE PART</text>
<text x="258.1" y="114.6">3</text>
<text x="163.4" y="121.9">5</text>
<text x="176.2" y="121.9">SPKL-005</text>
<text x="211.9" y="121.9">KNURLED SCREW</text>
<text x="258.1" y="121.9">1</text>
<text x="163.4" y="129.2">6</text>
<text x="176.2" y="129.2">SPKL-006</text>
<text x="216" y="129.2">TOP TRI PART</text>
<text x="258.1" y="129.2">1</text>
<text x="29.6" y="137.1">7</text>
<text x="136.9" y="137.1">1</text>
<text x="163.4" y="136.5">7</text>
<text x="176.2" y="136.5">SPKL-007</text>
<text x="212.2" y="136.5">RUBBER WASHER</text>
<text x="258.1" y="136.5">1</text>
<text x="163.4" y="143.9">8</text>
<text x="176.2" y="143.9">SPKL-008</text>
<text x="213.8" y="143.9">LARGE O-RING</text>
<text x="258.1" y="143.9">1</text>
<text x="163.4" y="151.2">9</text>
<text x="176.2" y="151.2">SPKL-009</text>
<text x="214.1" y="151.2">SMALL O-RING</text>
<text x="258.1" y="151.2">3</text>
<text x="29.6" y="162.6">2</text>
</g>
<g font-size="3.4">
<text x="197.8" y="166">TITLE:</text>
<text x="198.7" y="188.1">SIZE</text>
<text x="207.5" y="188.1">DWG. NO.</text>
<text x="256.5" y="188.2">REV</text>
<text x="196.7" y="201.7">SCALE: 1:1.25</text>
<text x="219.2" y="201.7">WEIGHT:</text>
<text x="244.5" y="201.7">SHEET 1 OF 1</text>
</g>
<g font-size="2.5">
<text x="175.9" y="161.3">D.M.</text>
<text x="186.2" y="161.4">4/21/23</text>
</g>
<text font-size="2.4" x="119.8" y="156.2">UNLESS OTHERWISE SPECIFIED:</text>
<g font-size="2.2">
<text x="119.5" y="161.8">DIMENSIONS ARE IN INCHES</text>
<text x="154.8" y="161.4">DRAWN</text>
<text x="175.4" y="156.6">NAME</text>
<text x="187.9" y="156.7">DATE</text>
<text x="119.5" y="164.4">TOLERANCES:</text>
<text x="119.5" y="167.1">FRACTIONAL</text>
<text x="134.2" y="167.1">1/16</text>
<text x="154.9" y="166.3">CHECKED</text>
<text x="119.5" y="172.4">TWO PLACE DECIMAL</text>
<text x="119.5" y="169.7">ANGULAR: MACH</text>
<text x="140.1" y="169.7">.5</text>
<text x="143.6" y="169.7">BEND</text>
<text x="146" y="172.4">.03</text>
<text x="151.4" y="169.7">1</text>
<text x="154.8" y="171">ENG APPR.</text>
<text x="119.5" y="175">THREE PLACE DECIMAL</text>
<text x="145.8" y="175">.01</text>
<text x="154.9" y="175.7">MFG APPR.</text>
<text x="154.9" y="180.4">Q.A.</text>
<text x="154.9" y="184.6">COMMENTS:</text>
</g>
<g font-size="2.1">
<text x="75.5" y="195.7">NEXT ASSY</text>
<text x="100.9" y="195.7">USED ON</text>
<text x="86.9" y="201.5">APPLICATION</text>
<text x="123.1" y="201.6">DO NOT SCALE DRAWING</text>
</g>
<g font-size="2">
<text x="31.5" y="182.9">PROPRIETARY AND CONFIDENTIAL</text>
<text x="119.2" y="180.6">INTERPRET GEOMETRIC</text>
<text x="119.2" y="183.1">TOLERANCING PER: ANSY4.5</text>
<text x="27.8" y="186.5">THE INFORMATION CONTAINED IN THIS</text>
<text x="27.8" y="189">DRAWING IS THE SOLE PROPERTY OF</text>
<text x="27.8" y="191.6">D.M. ENGINEERING. ANY REPRODUCTION</text>
<text x="119.1" y="186.7">MATERIAL</text>
<text x="27.8" y="194.1">IN PART OR AS A WHOLEWITHOUT THE</text>
<text x="27.8" y="196.6">WRITTEN PERMISSION OF D.M.</text>
<text x="119.1" y="193.5">FINISH</text>
<text x="27.8" y="199.1">ENGINEERING IS PROHIBITED.</text>
</g>
</svg>
